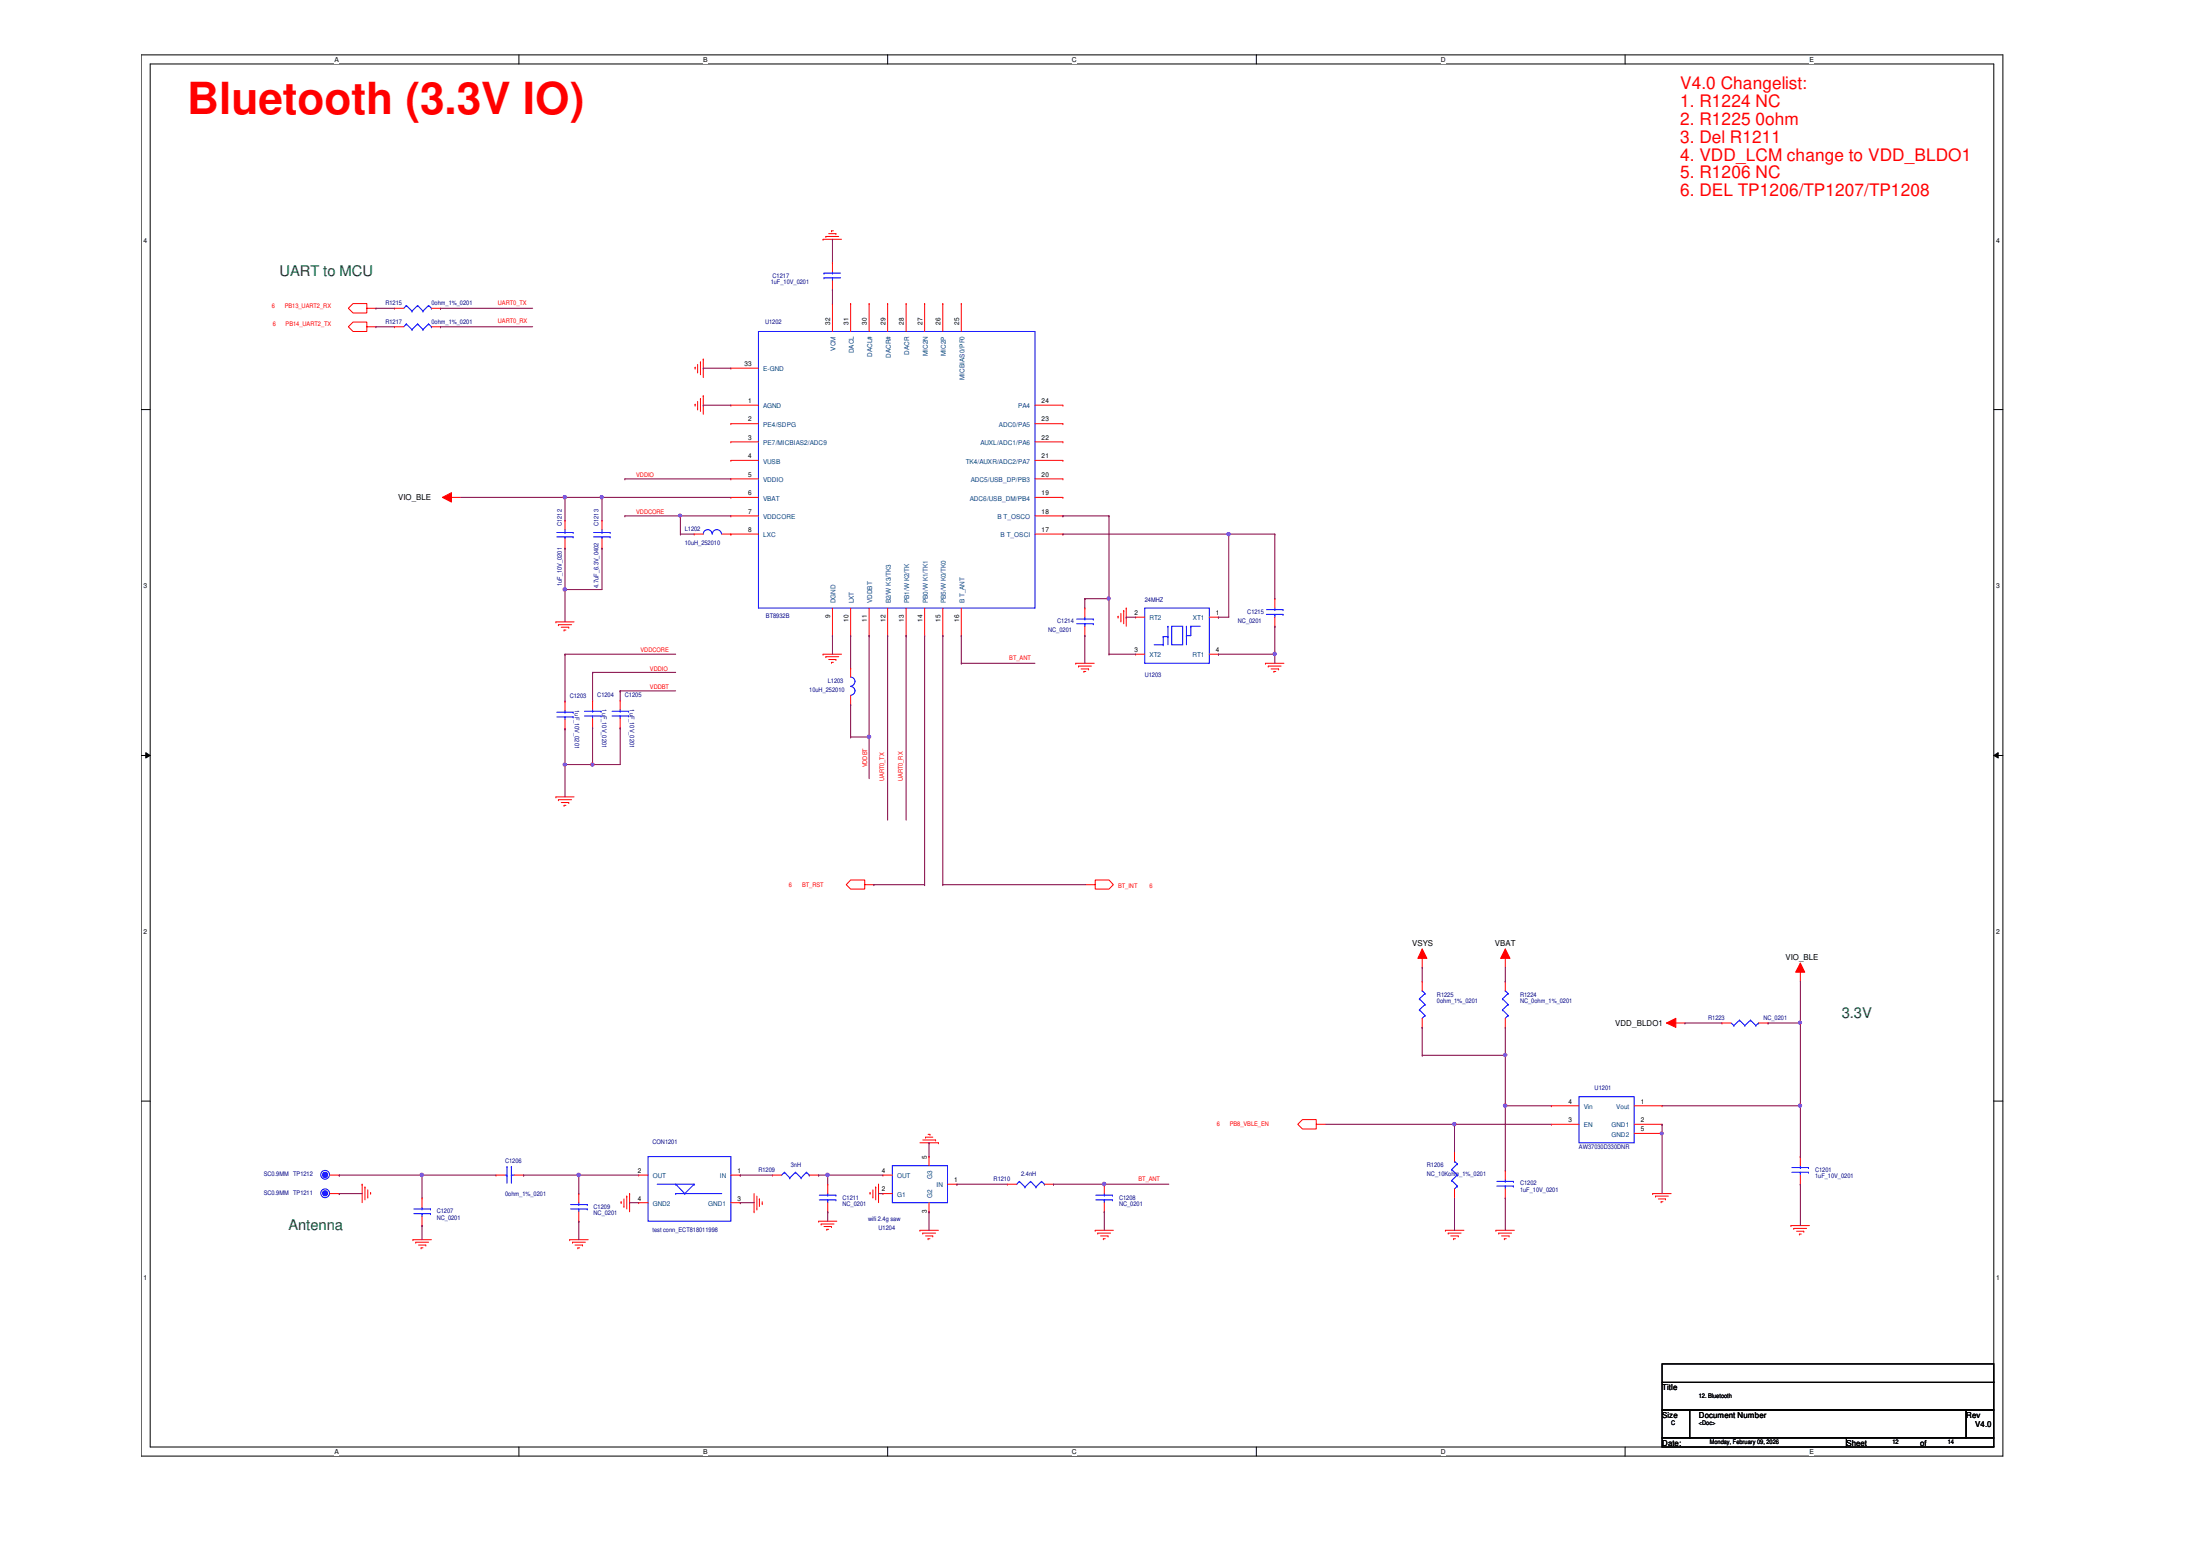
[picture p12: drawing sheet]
<svg xmlns="http://www.w3.org/2000/svg" width="297mm" height="210mm" viewBox="0 0 297 210" stroke-linecap="round" stroke-linejoin="round" font-family="sans-serif">
<path d="M19.1 7.4h251.3v189.2h-251.3zM20.3 8.6h248.9v186.7h-248.9z" fill="none" stroke="#000" stroke-width=".14"/>
<g fill="#fff">
<path d="M45.2 7.5h.5v1.1h-.5z"/>
<path d="M45.2 195.5h.5v1h-.5z"/>
</g>
<path d="M70.1 7.4v1.2M70.1 195.3v1.3" fill="none" stroke="#000" stroke-width=".14"/>
<g fill="#fff">
<path d="M95 7.5h.5v1.1h-.5z"/>
<path d="M95 195.5h.5v1h-.5z"/>
</g>
<path d="M119.8 7.4v1.2M119.8 195.3v1.3" fill="none" stroke="#000" stroke-width=".14"/>
<g fill="#fff">
<path d="M144.7 7.5h.7v1.1h-.7z"/>
<path d="M144.7 195.5h.7v1h-.7z"/>
</g>
<path d="M169.6 7.4v1.2M169.6 195.3v1.3" fill="none" stroke="#000" stroke-width=".14"/>
<g fill="#fff">
<path d="M194.5 7.5h.7v1.1h-.7z"/>
<path d="M194.5 195.5h.7v1h-.7z"/>
</g>
<path d="M219.4 7.4v1.2M219.4 195.3v1.3" fill="none" stroke="#000" stroke-width=".14"/>
<g fill="#fff">
<path d="M244.3 7.5h.6v1.1h-.6z"/>
<path d="M244.3 195.5h.6v1h-.6z"/>
<path d="M19.4 32h.5v1h-.5z"/>
<path d="M269.5 32h.5v1h-.5z"/>
<path d="M19.4 78.6h.5v1h-.5z"/>
<path d="M269.5 78.6h.5v1h-.5z"/>
</g>
<path d="M19.1 55.3h1.2M269.2 55.3h1.2" fill="none" stroke="#000" stroke-width=".14"/>
<g fill="#fff">
<path d="M19.4 125.3h.5v1h-.5z"/>
<path d="M269.5 125.3h.5v1h-.5z"/>
</g>
<path d="M19.1 102h1.2M19.7 101.6l.6 .4-.6 .3zM269.2 102l.6-.4v.7zM269.2 102h1.2" fill="none" stroke="#000" stroke-width=".14"/>
<path d="M19.7 101.6l.6 .4-.6 .3zM269.2 102l.6-.4v.7z" fill="#000"/>
<g fill="#fff">
<path d="M19.4 172h.5v1h-.5z"/>
<path d="M269.5 172h.5v1h-.5z"/>
</g>
<path d="M19.1 148.6h1.2M269.2 148.6h1.2" fill="none" stroke="#000" stroke-width=".14"/>
<g fill="none" stroke="#f00" stroke-width=".14">
<path d="M202 166.1h.1M202 166.1h2.5M202.4 166.5h.1M202.4 166.5h1.7M202.7 166.8h1.1M203.1 167.2h.1M203.1 167.2h.3M203.8 166.8h.1M223.1 161.1h.1M223.1 161.1h2.5M223.5 161.5h.1M223.5 161.5h1.8"/>
<path d="M223.9 161.8h1M224.3 162.2h.1M224.3 162.2h.2M224.9 161.8h.1M241.8 165.4h.1M241.8 165.4h2.5M242.2 165.8h.1M242.2 165.8h1.7M242.6 166.2h.9M243 166.6h.1M243 166.6h.2M243.5 166.2h.1"/>
</g>
<path d="M243.1 130l.6 1.2h-1.3z" fill="#f00"/>
<path d="M243.1 130l.6 1.2h-1.3zM243.1 130v2.5" fill="none" stroke="#f00" stroke-width=".14"/>
<path d="M203.2 128.1l.7 1.3h-1.3z" fill="#f00"/>
<g fill="none" stroke="#f00" stroke-width=".14">
<path d="M145.2 89.5h.1M145.2 89.5h2.5M145.6 89.9h.1M145.6 89.9h1.8M146 90.3h1M146.3 90.6h.1M146.3 90.6h.3M147 90.3h.1M151 83.2h.1M151 83.2v.2M151.3 83.8h.1M151.3 82.8v1"/>
<path d="M151.7 82.4h.1M151.7 82.4v1.8M152.1 82.1h.1M152.1 82.1v2.4M170.9 89.5h.1M170.9 89.5h2.5M171.2 89.9h.1M171.2 89.9h1.8M171.6 90.3h1M172 90.6h.1M172 90.6h.3M172.6 90.3h.1"/>
<path d="M75.1 107.6h.1M75.1 107.6h2.4M75.4 107.9h.1M75.4 107.9h1.8M75.8 108.3h1M76.2 108.7h.1M76.2 108.7h.2M76.8 108.3h.1M203.2 128.1l.7 1.3h-1.3zM203.2 128.1v2.5M48.9 159.9h.1M48.9 159.9v2.4"/>
<path d="M118.6 159.9h.1M118.6 159.9v2.4M124.2 154.3h2.5M124.6 153.9h1.7M125 153.5h.1M125 153.5h.9M125.3 153.1h.3M125.6 153.1h.1M126.3 153.9h.1M126.7 154.3h.1M49.3 160.2h.1M49.3 160.2v1.8"/>
<path d="M49.7 161.6h.1M49.7 160.6v1M50 161h.1M50 161v.2M55.8 167.3h.1M55.8 167.3h2.5M56.1 167.7h.1M56.1 167.7h1.8M56.5 168.1h1M56.9 168.4h.1M56.9 168.4h.2M57.5 168.1h.1"/>
<path d="M76.9 167.3h.1M76.9 167.3h2.5M77.3 167.7h.1M77.3 167.7h1.7M77.6 168.1h1.1M78 168.4h.1M78 168.4h.3M78.7 168.1h.1M83.9 162.2h.1M83.9 162.2v.3M84.2 162.9h.1M84.2 161.8v1.1"/>
<path d="M84.6 161.5h.1M84.6 161.5v1.7M85 161.1h.1M85 161.1v2.5M101.8 163.6h.1M101.8 161.1v2.5M102.2 163.2h.1M102.2 161.5v1.7M102.5 161.8h.1M102.5 161.8v1.1M102.9 162.5h.1M102.9 162.2v.3"/>
<path d="M110.5 164.8h.1M110.5 164.8h2.5M110.9 165.2h.1M110.9 165.2h1.7M111.3 165.6h1M111.6 165.9h.1M111.6 165.9h.3M112.3 165.6h.1M117.5 161h.1M117.5 161v.2M117.9 161.6h.1M117.9 160.6v1"/>
<path d="M118.2 160.2h.1M118.2 160.2v1.8M124.2 166.1h.1M124.2 166.1h2.5M124.6 166.5h.1M124.6 166.5h1.7M125 166.8h.9M125.3 167.2h.1M125.3 167.2h.3M125.9 166.8h.1M147.9 166.1h.1M147.9 166.1h2.4"/>
<path d="M148.2 166.5h.1M148.2 166.5h1.7M148.6 166.8h1M149 167.2h.1M149 167.2h.2M149.6 166.8h.1M195.2 166.1h.1M195.2 166.1h2.5M195.5 166.5h.1M195.5 166.5h1.8M195.9 166.8h1M196.3 167.2h.1"/>
<path d="M196.3 167.2h.2M196.9 166.8h.1"/>
</g>
<path d="M59.7 67.1l1.3-.6v1.3z" fill="#f00"/>
<g fill="none" stroke="#f00" stroke-width=".14">
<path d="M111.1 32.3h.1M111.1 32.3h2.5M111.5 31.9h.1M111.5 31.9h1.7M111.9 31.5h1M112.3 31.2h.1M112.3 31.2h.2M112.9 31.5h.1M93.9 54.6h.1M93.9 49.6h.1M93.9 49.6v.2M93.9 54.6v.2"/>
<path d="M94.2 55.2h.1M94.2 50.2h.1M94.2 49.2v1M94.2 54.2v1M94.6 53.8h.1M94.6 48.9h.1M94.6 48.9v1.7M94.6 53.8v1.7M95 53.4h.1M95 48.5h.1M95 48.5v2.5M95 53.4v2.5"/>
<path d="M59.7 67.1l1.3-.6v1.3zM59.7 67.1h2.5M75.1 83.9h.1M75.1 83.9h2.4M75.4 84.3h.1M75.4 84.3h1.8M75.8 84.7h1M76.2 85h.1M76.2 85h.2M76.8 84.7h.1M111.1 88.3h.1M111.1 88.3h2.5"/>
<path d="M111.5 88.6h.1M111.5 88.6h1.7M111.9 89h1M112.3 89.4h.1M112.3 89.4h.2M112.9 89h.1"/>
</g>
<path d="M192 128.1l.7 1.3h-1.3z" fill="#f00"/>
<path d="M192 128.1l.7 1.3h-1.3zM192 128.1v2.5" fill="none" stroke="#f00" stroke-width=".14"/>
<path d="M225 138.1l1.3-.6v1.2z" fill="#f00"/>
<g fill="none" stroke="#f00" stroke-width=".14">
<path d="M49.5 44.1v-.6h-1.8l-.7 .6 .7 .6h1.8v-.6h1.3M49.5 41.6v-.6h-1.8l-.7 .6 .7 .6h1.8v-.6h1.3M80 94.5h.1M80 98.3h.1M80 94.5v1.3M80 97v1.3M116.8 119.4v.6h-1.9l-.6-.6 .6-.6h1.9v.6h1.2M146.6 119.4h1.3v-.6h1.8l.6 .6-.6 .6h-1.8v-.6M225 138.1l1.3-.6v1.2zM225 138.1h2.5M86.2 158.6h.1M86.2 158.6h1.3"/>
<path d="M98.7 158.6h1.2M99.9 158.6h.1M177.7 151.8v.6h-1.8l-.7-.6 .7-.7h1.8v.7h1.3M86.2 162.3h.1M86.2 162.3h1.3M98.7 162.3h1.2M99.9 162.3h.1"/>
</g>
<path d="M224.4 184.1h44.8v2.5h-44.8zM224.4 186.6h44.8v3.7h-44.8zM224.4 190.3h3.7v3.8h-3.7zM224.4 194.1h24.9v1.2h-24.9zM228.1 190.3h37.4v3.8h-37.4zM249.3 194.1h19.9v1.2h-19.9zM265.5 190.3h3.7v3.8h-3.7z" fill="none" stroke="#000" stroke-width=".14"/>
<g fill="none" stroke="#00f" stroke-width=".14">
<path d="M78.9 96.6h2.3M78.9 96h2.3M80 96h.1M80 96.6h.1M80 95.8v.2M80 96.6v.4M81.2 96.6h.1M81.2 96h.1M87.5 156.1h11.2v8.7h-11.2zM88.7 159.9h5M91.2 159.9h.1M91.2 159.9l1.3 1.2"/>
<path d="M93.7 159.9h.1M93.7 159.9l-1.2 1.2M91.2 161.1h.1M91.2 161.1h6.3M92.5 161.1h.1"/>
</g>
<circle cx="43.9" cy="161.1" r=".34" fill="#00f"/>
<g fill="none" stroke="#00f" stroke-width=".14">
<path d="M82.6 96.6h2.3M82.6 96h2.3M83.7 96h.1M83.7 96.6h.1M83.7 95.8v.2M83.7 96.6v.4M84.9 96.6h.1M84.9 96h.1M114.9 92.7a.59 .59 0 0 1 .5 .6 .59 .59 0 0 1-.5 .6M114.9 91.4a.61 .61 0 0 1 .5 .6 .61 .61 0 0 1-.5 .6M145.4 84.2h2.2M145.4 83.6h2.2"/>
<path d="M146.5 83.6h.1M146.5 84.2h.1M146.5 83.3v.3M146.5 84.2v.3M147.6 84.2h.1M147.6 83.6h.1M202.1 159.5h2.2M203.2 159.5h.1M203.2 159.2v.3M204.3 159.5h.1M148 162h2.2M148 161.3h2.2"/>
<path d="M149.1 161.3h.1M149.1 162h.1M149.1 161.1v.2M149.1 162v.3M150.2 162h.1M150.2 161.3h.1M202.1 160.1h2.2M203.2 160.1h.1M203.2 160.1v.4M204.3 160.1h.1"/>
<circle cx="43.9" cy="161.1" r=".34"/>
<circle cx="43.9" cy="161.1" r=".59"/>
</g>
<g fill="none" stroke="#f00" stroke-width=".14">
<path d="M83.7 94.5h.1M83.7 98.3h.1M83.7 94.5v1.3M83.7 97v1.3M114.9 95.1h.1M114.9 90.2h.1M114.9 90.2v1.2M114.9 93.9v1.2M146.5 82.1h.1M146.5 85.8h.1M146.5 82.1v1.2M146.5 84.5v1.3"/>
<path d="M149.1 159.9h.1M149.1 159.9v1.2M203.2 158h.1M203.2 158v1.2M44.5 161.1h1.3M45.8 161.1h.1M149.1 163.6h.1M149.1 162.3v1.3M203.2 161.7h.1M203.2 160.5v1.2"/>
</g>
<circle cx="43.9" cy="158.6" r=".35" fill="#00f"/>
<g fill="none" stroke="#00f" stroke-width=".14">
<path d="M111.3 37.5h.1M111.3 36.9h.1M111.3 37.5h2.2M111.3 36.9h2.2M112.4 36.9h.1M112.4 37.5h.1M112.4 36.7v.2M112.4 37.5v.4M54.9 41.2h.1M54.9 43.7h.1M54.9 41.2l-.4 .4M54.9 41.2l.7 .8"/>
<path d="M54.9 43.7l-.4 .4M54.9 43.7l.7 .8M55.6 42h.1M55.6 44.5h.1M56.4 41.2h.1M56.4 43.7h.1M56.4 41.2l-.8 .8M56.4 41.2l.7 .8M56.4 43.7l-.8 .8M56.4 43.7l.7 .8M57.1 42h.1M57.1 44.5h.1"/>
<path d="M57.9 41.2h.1M57.9 43.7h.1M57.9 41.2l-.8 .8M57.9 41.2l.4 .4M57.9 43.7l-.8 .8M57.9 43.7l.4 .4M58.3 41.6h.1M58.3 44.1h.1M102.4 44.7h37.3v37.4h-37.3zM75.2 71.9h2.2M75.2 72.5h2.2M76.3 72.5h.1"/>
<path d="M76.3 71.9h.1M76.3 71.5v.4M76.3 72.5v.2M77.4 71.9h.1M77.4 72.5h.1M80.1 71.9h2.3M80.1 72.5h2.3M81.3 72.5h.1M81.3 71.9h.1M81.3 71.5v.4M81.3 72.5v.2M82.4 71.9h.1"/>
<path d="M82.4 72.5h.1M95 72.1a.59 .59 0 0 1 .5-.6 .59 .59 0 0 1 .6 .6M96.2 72.1a.61 .61 0 0 1 .6-.6 .61 .61 0 0 1 .6 .6M75.2 96.8h2.2M75.2 96.1h2.2M76.3 96.1h.1M76.3 96.8h.1M76.3 95.9v.2M76.3 96.8v.3M77.4 96.8h.1M77.4 96.1h.1M154.6 82.1h8.7v7.4h-8.7z"/>
<path d="M155.8 87h1.3M157.1 87h.1M157.1 85.9h.1M157.1 85.9h.6M157.1 85.9v1.1M157.7 84.5h.1M157.7 85.9h.1M157.7 84.5v2.5M158.2 84.5h1.5v2.5h-1.5zM160.2 84.5h.1M160.2 85.8h.1M160.2 84.5v2.5"/>
<path d="M160.8 84.5h.1M160.8 84.5v1.3h-.6M160.8 84.5h1.3M171 82.9h2.2M171 82.3h2.2M172.1 82.3h.1M172.1 82.9h.1M172.1 82.1v.2M172.1 82.9v.4M173.2 82.9h.1M173.2 82.3h.1M191.6 136.3h.1"/>
<path d="M191.6 134.8h.1M191.6 136.3l.8 .8M191.6 134.8l.8 .8M192 133.7h.1M192 133.7l.4 .4M192.4 137.1h.1M192.4 135.6h.1M192.4 134.1h.1M192.4 137.1l-.4 .4M192.4 135.6l-.8 .7M192.4 134.1l-.8 .7M202.9 136.3h.1"/>
<path d="M202.9 134.8h.1M202.9 136.3l.7 .8M202.9 134.8l.7 .8M203.2 133.7h.1M203.2 133.7l.4 .4M203.6 137.1h.1M203.6 135.6h.1M203.6 134.1h.1M203.6 137.1l-.4 .4M203.6 135.6l-.7 .7M203.6 134.1l-.7 .7M233.7 138.1l.4 .3"/>
<path d="M234.1 138.4h.1M234.9 137.7h.1M234.9 137.7l-.8 .7M234.9 137.7l.7 .7M235.6 138.4h.1M236.3 137.7h.1M236.3 137.7l-.7 .7M236.3 137.7l.8 .7M237.1 138.4h.1M237.4 138.1h.1M237.4 138.1l-.3 .3M68.2 158.6h.3"/>
<path d="M68.5 158.6h.1M68.5 157.5h.1M68.5 157.5v2.2M69 157.5h.1M69 158.6h.1M69 158.6h.4M69 157.5v2.2M105.9 158.2h.1M105.9 158.2l-.4 .4M105.9 158.2l.7 .8M106.6 159h.1M107.4 158.2h.1"/>
<path d="M107.4 158.2l-.8 .8M107.4 158.2l.8 .8M108.2 159h.1M108.9 158.2h.1M108.9 158.2l-.7 .8M108.9 158.2l.4 .4M109.3 158.6h.1M120.5 157.4h7.4v4.9h-7.4zM137.6 159.5h.1M137.6 159.5l-.3 .4M137.6 159.5l.8 .7M139.1 159.5h.1"/>
<path d="M139.1 159.5l-.7 .7M139.1 159.5l.8 .7M140.6 159.5h.1M140.6 159.5l-.7 .7M140.6 159.5l.4 .4M141 159.9h.1M196 159.3h.1M196 157.9h.1M196 159.3l.8 .8M196 157.9l.8 .7M196.4 156.8h.1M196.4 156.8l.4 .3"/>
<path d="M196.8 158.6h.1M196.8 157.1h.1M196.8 158.6l-.8 .7M196.8 157.1l-.8 .8M213.2 148h7.4v6.3h-7.4zM241.9 158.2h2.3M241.9 157.6h2.3M243.1 157.6h.1M243.1 158.2h.1M243.1 157.4v.2M243.1 158.2v.4M244.2 158.2h.1"/>
<path d="M244.2 157.6h.1M55.9 163.8h2.2M55.9 163.2h2.2M57 163.2h.1M57 163.8h.1M57 163v.2M57 163.8v.4M58.1 163.8h.1M58.1 163.2h.1M77 163.2h2.3M77 162.6h2.3M78.1 162.6h.1"/>
<path d="M78.1 163.2h.1M78.1 162.3v.3M78.1 163.2v.4M79.3 163.2h.1M79.3 162.6h.1M110.6 162h2.3M110.6 161.3h2.3M111.8 161.3h.1M111.8 162h.1M111.8 161.1v.2M111.8 162v.3M112.9 162h.1"/>
<path d="M112.9 161.3h.1M138.4 160.2h.1M139.9 160.2h.1M196.8 160.1h.1M196.8 160.1l-.4 .4"/>
<circle cx="43.9" cy="158.6" r=".35"/>
<circle cx="43.9" cy="158.6" r=".59"/>
</g>
<g fill="none" stroke="#f00" stroke-width=".14">
<path d="M112.4 35.4h.1M112.4 39.1h.1M112.4 35.4v1.3M112.4 37.9v1.2M53.3 41.6h.1M53.3 44.1h.1M53.3 41.6h1.2M53.3 44.1h1.2M58.3 41.6h1.2M58.3 44.1h1.2M59.5 41.6h.1M59.5 44.1h.1"/>
<path d="M98.7 54.7h.1M98.7 57.2h.1M98.7 59.6h.1M98.7 49.7h.1M98.7 54.7h3.7M98.7 57.2h3.7M98.7 59.6h3.7M98.7 49.7h3.7M112.4 41h.1M112.4 41v3.7M114.9 41h.1M114.9 41v3.7"/>
<path d="M117.3 41h.1M117.3 41v3.7M119.8 41h.1M119.8 41v3.7M122.3 41h.1M122.3 41v3.7M124.8 41h.1M124.8 41v3.7M127.3 41h.1M127.3 41v3.7M129.8 41h.1M129.8 41v3.7"/>
<path d="M139.7 54.7h3.8M139.7 57.2h3.8M139.7 59.6h3.8M143.5 59.6h.1M143.5 57.2h.1M143.5 54.7h.1M76.3 74h.1M76.3 70.2h.1M76.3 70.2v1.3M76.3 72.7v1.3M81.3 74h.1M81.3 70.2h.1"/>
<path d="M81.3 70.2v1.3M81.3 72.7v1.3M93.7 72.1h.1M93.7 72.1h1.3M97.5 72.1h4.9M98.7 62.1h.1M98.7 64.6h.1M98.7 67.1h.1M98.7 69.6h.1M98.7 72.1h.1M98.7 62.1h3.7M98.7 64.6h3.7"/>
<path d="M98.7 67.1h3.7M98.7 69.6h3.7M139.7 62.1h3.8M139.7 64.6h3.8M139.7 67.1h3.8M139.7 69.6h3.8M139.7 72.1h3.8M143.5 72.1h.1M143.5 69.6h.1M143.5 67.1h.1M143.5 64.6h.1M143.5 62.1h.1"/>
<path d="M76.3 94.7h.1M76.3 98.4h.1M76.3 94.7v1.2M76.3 97.1v1.3M112.4 85.8h.1M112.4 82.1v3.7M114.9 85.8h.1M114.9 82.1v3.7M117.3 85.8h.1M117.3 82.1v3.7M119.8 85.8h.1M119.8 82.1v3.7"/>
<path d="M122.3 85.8h.1M122.3 82.1v3.7M124.8 85.8h.1M124.8 82.1v3.7M127.3 85.8h.1M127.3 82.1v3.7M129.8 85.8h.1M129.8 82.1v3.7M153.3 83.3h.1M153.3 88.3h.1M153.3 88.3h1.3M153.3 83.3h1.3"/>
<path d="M163.3 88.3h1.2M163.3 83.3h1.2M164.5 88.3h.1M164.5 83.3h.1M172.1 80.8h.1M172.1 84.5h.1M172.1 80.8v1.3M172.1 83.3v1.2M192 138.7h.1M192 132.5h.1M192 132.5v1.2M192 137.5v1.2"/>
<path d="M203.2 138.7h.1M203.2 132.5h.1M203.2 132.5v1.2M203.2 137.5v1.2M232.5 138.1h.1M232.5 138.1h1.2M237.4 138.1h1.3M238.7 138.1h.1M44.5 158.6h1.3M45.8 158.6h.1M67 158.6h.1M67 158.6h1.2"/>
<path d="M69.4 158.6h1.3M70.7 158.6h.1M104.3 158.6h.1M104.3 158.6h1.2M109.3 158.6h1.2M110.5 158.6h.1M111.8 159.9h.1M111.8 159.9v1.2M119.2 158.6h.1M119.2 158.6h1.3M125.4 156.1h.1M125.4 156.1v1.3"/>
<path d="M127.9 159.9h1.3M129.2 159.9h.1M136 159.9h.1M136 159.9h1.3M141 159.9h1.2M142.2 159.9h.1M196.4 155.5h.1M196.4 155.5v1.3M209.5 151.8h.1M209.5 149.3h.1M209.5 149.3h3.7M209.5 151.8h3.7"/>
<path d="M220.6 149.3h3.8M220.6 151.8h3.8M220.6 153h3.8M224.4 149.3h.1M224.4 151.8h.1M224.4 153h.1M243.1 156.1h.1M243.1 159.9h.1M243.1 156.1v1.3M243.1 158.6v1.3M57 161.7h.1M57 165.4h.1"/>
<path d="M57 161.7v1.3M57 164.2v1.2M78.1 161.1h.1M78.1 164.8h.1M78.1 161.1v1.2M78.1 163.6v1.2M111.8 163.6h.1M111.8 162.3v1.3M119.2 161.1h.1M119.2 161.1h1.3M125.4 163.6h.1M125.4 162.3v1.3"/>
<path d="M196.4 161.7h.1M196.4 160.5v1.2"/>
</g>
<path d="M243.1 156.1h.1M243.1 149.3v6.8" fill="none" stroke="#800040" stroke-width=".14"/>
<path d="M242.9 149.1h.3v.1v.2l-.2 .1-.1-.1z" fill-rule="evenodd" fill="#f0f"/>
<path d="M242.9 149.1h.3v.1v.2l-.2 .1-.1-.1z" fill="none" stroke="#f0f" stroke-width=".14"/>
<path d="M243.1 138.1h.1M243.1 132.5v5.6M203.2 149.3h.1M203.2 149.3v8.7M224.4 149.3h18.7M243.1 149.3h.1M243.1 159.9h.1M243.1 159.9v5.5" fill="none" stroke="#800040" stroke-width=".14"/>
<path d="M203 149.1h.4l.1 .1-.1 .2-.2 .1-.2-.1z" fill-rule="evenodd" fill="#f0f"/>
<path d="M203 149.1h.4l.1 .1-.1 .2-.2 .1-.2-.1z" fill="none" stroke="#f0f" stroke-width=".14"/>
<path d="M224.4 153h.1M224.4 153v8.1" fill="none" stroke="#800040" stroke-width=".14"/>
<path d="M224.2 152.8h.3l.1 .2-.1 .1-.1 .1-.2-.1z" fill-rule="evenodd" fill="#f0f"/>
<path d="M224.2 152.8h.3l.1 .2-.1 .1-.1 .1-.2-.1z" fill="none" stroke="#f0f" stroke-width=".14"/>
<path d="M203.2 132.5h.1M203.2 130.6v1.9M179 151.8h30.5M196.4 151.8h.1M224.4 151.8h.1M224.4 151.8v1.2M203.2 161.7h.1M203.2 161.7v4.4" fill="none" stroke="#800040" stroke-width=".14"/>
<path d="M196.2 151.6h.3l.1 .1-.1 .2-.2 .1-.1-.1z" fill-rule="evenodd" fill="#f0f"/>
<path d="M196.2 151.6h.3l.1 .1-.1 .2-.2 .1-.1-.1z" fill="none" stroke="#f0f" stroke-width=".14"/>
<path d="M76.3 98.4h.1M76.3 98.4v4.8M118 119.4h.1M118 119.4h6.8M196.4 151.8h.1M196.4 151.8v3.7M203.2 149.3h.1M203.2 142.5h.1M203.2 149.3h6.3M203.2 142.5v6.8M196.4 161.7h.1M196.4 161.7v4.4" fill="none" stroke="#800040" stroke-width=".14"/>
<path d="M76.1 103.1h.3l.1 .1-.1 .1-.2 .1-.1-.1z" fill-rule="evenodd" fill="#f0f"/>
<path d="M76.1 103.1h.3l.1 .1-.1 .1-.2 .1-.1-.1z" fill="none" stroke="#f0f" stroke-width=".14"/>
<g fill="none" stroke="#800040" stroke-width=".14">
<path d="M112.4 32.3h.1M112.4 32.3v3.1M84.4 64.6h.1M84.4 69.6h.1M84.4 64.6h14.3M84.4 69.6h7.5M80 98.3h.1M80 98.3v4.9M117.3 85.8h.1M117.3 85.8v13.7M124.8 85.8v33.6M127.3 85.8h.1"/>
<path d="M127.3 85.8v33.6M124.8 119.4h.1M127.3 119.4h.1M127.3 119.4h19.3"/>
</g>
<path d="M79.8 103.1h.3l.1 .1-.1 .1-.1 .1-.2-.1z" fill-rule="evenodd" fill="#f0f"/>
<path d="M79.8 103.1h.3l.1 .1-.1 .1-.1 .1-.2-.1z" fill="none" stroke="#f0f" stroke-width=".14"/>
<g fill="none" stroke="#800040" stroke-width=".14">
<path d="M76.3 88.3h.1M76.3 88.3v6.4M76.3 88.3h14.9M80 90.8h.1M80 90.8v3.7M80 90.8h11.2M83.7 98.3h.1M83.7 93.3h.1M83.7 98.3v4.9h-7.4M83.7 93.3v1.2M83.7 93.3h7.5M76.3 103.2h.1"/>
<path d="M76.3 103.2v4.4M80 103.2h.1M45.8 158.6h.1M45.8 158.6h11.2M70.7 158.6h.1M70.7 158.6h7.4"/>
</g>
<path d="M56.8 158.4h.3l.1 .2-.1 .2h-.2h-.1z" fill-rule="evenodd" fill="#f0f"/>
<path d="M56.8 158.4h.3l.1 .2-.1 .2h-.2h-.1z" fill="none" stroke="#f0f" stroke-width=".14"/>
<path d="M91.9 72.1h.1M91.9 69.6h.1M91.9 72.1h1.8M91.9 69.6v2.5M91.9 69.6h6.8M57 158.6h.1M57 158.6v3.1M57 158.6h10M45.8 161.1h.1M45.8 161.1h3.1M57 165.4h.1M57 165.4v1.9" fill="none" stroke="#800040" stroke-width=".14"/>
<path d="M91.7 69.4h.3v.2v.1l-.2 .1-.1-.1z" fill-rule="evenodd" fill="#f0f"/>
<path d="M91.7 69.4h.3v.2v.1l-.2 .1-.1-.1z" fill="none" stroke="#f0f" stroke-width=".14"/>
<path d="M114.9 85.8h.1M114.9 99.5h.1M114.9 85.8v4.4M114.9 99.5h2.4M117.3 99.5h.1M117.3 99.5v5.6" fill="none" stroke="#800040" stroke-width=".14"/>
<path d="M117.2 99.3h.3l.1 .1-.1 .2-.2 .1-.1-.1z" fill-rule="evenodd" fill="#f0f"/>
<path d="M117.2 99.3h.3l.1 .1-.1 .2-.2 .1-.1-.1z" fill="none" stroke="#f0f" stroke-width=".14"/>
<path d="M81.3 67.1h.1M81.3 67.1h17.4M122.3 85.8h.1M122.3 85.8v24.9" fill="none" stroke="#800040" stroke-width=".14"/>
<path d="M81.1 66.9h.3v.2v.2l-.2 .1-.1-.1z" fill-rule="evenodd" fill="#f0f"/>
<path d="M81.1 66.9h.3v.2v.2l-.2 .1-.1-.1z" fill="none" stroke="#f0f" stroke-width=".14"/>
<path d="M50.8 41.6h.1M50.8 44.1h.1M50.8 41.6h2.5M50.8 44.1h2.5M62.2 67.1h14.1M76.3 67.1h.1M152.1 83.3h.1M152.1 83.3h1.2M172.1 88.3h.1M172.1 88.3v1.2" fill="none" stroke="#800040" stroke-width=".14"/>
<path d="M171.9 88.1h.4v.2v.1l-.2 .1-.2-.1z" fill-rule="evenodd" fill="#f0f"/>
<path d="M171.9 88.1h.4v.2v.1l-.2 .1-.2-.1z" fill="none" stroke="#f0f" stroke-width=".14"/>
<g fill="none" stroke="#800040" stroke-width=".14">
<path d="M165.9 72.1h.1M165.9 72.1v11.2h-1.4M165.9 72.1h6.2M172.1 72.1h.1M172.1 72.1v8.7M146.5 80.8h.1M146.5 85.8h.1M146.5 80.8v1.3M146.5 85.8v3.7M146.5 80.8h3.2M149.7 80.8h.1M149.7 88.3h.1"/>
<path d="M149.7 88.3h3.6M149.7 80.8v7.5M164.5 88.3h.1M164.5 83.3h.1M172.1 84.5h.1M172.1 84.5v3.8h-7.6M142.2 159.9h.1M142.2 159.9h6.9"/>
</g>
<path d="M148.9 159.7h.3l.1 .1-.1 .2-.1 .1-.2-.1z" fill-rule="evenodd" fill="#f0f"/>
<path d="M148.9 159.7h.3l.1 .1-.1 .2-.1 .1-.2-.1z" fill="none" stroke="#f0f" stroke-width=".14"/>
<path d="M78.1 158.6h.1M78.1 158.6h8.1M129.2 159.9h.1M129.2 159.9h6.8" fill="none" stroke="#800040" stroke-width=".14"/>
<path d="M78 158.4h.3l.1 .2-.1 .2h-.2h-.1z" fill-rule="evenodd" fill="#f0f"/>
<path d="M78 158.4h.3l.1 .2-.1 .2h-.2h-.1z" fill="none" stroke="#f0f" stroke-width=".14"/>
<path d="M99.9 158.6h.1M99.9 158.6h4.4M110.5 158.6h.1M110.5 158.6h8.7M111.8 158.6h.1M85 162.3h.1M85 162.3h1.2M99.9 162.3h.1M99.9 162.3h1.9M111.8 163.6h.1M111.8 163.6v1.2" fill="none" stroke="#800040" stroke-width=".14"/>
<path d="M111.6 158.4h.3l.1 .2-.1 .2h-.2h-.1z" fill-rule="evenodd" fill="#f0f"/>
<path d="M111.6 158.4h.3l.1 .2-.1 .2h-.2h-.1z" fill="none" stroke="#f0f" stroke-width=".14"/>
<g fill="none" stroke="#800040" stroke-width=".14">
<path d="M76.3 74h.1M76.3 74v5.6M81.3 74h.1M81.3 74v5.6M78.1 158.6h.1M78.1 158.6v2.5M111.8 158.6h.1M111.8 158.6v1.3M125.4 154.3h.1M125.4 154.3v1.8M78.1 164.8h.1M78.1 164.8v2.5"/>
<path d="M118.6 161.1h.1M118.6 161.1h.6M125.4 163.6h.1M125.4 163.6v2.5M149.1 163.6h.1M149.1 163.6v2.5"/>
</g>
<path d="M76.1 79.4h.3l.1 .1-.1 .2-.2 .1-.1-.1z" fill-rule="evenodd" fill="#f0f"/>
<path d="M76.1 79.4h.3l.1 .1-.1 .2-.2 .1-.1-.1z" fill="none" stroke="#f0f" stroke-width=".14"/>
<path d="M76.3 67.1h.1M76.3 67.1v3.1" fill="none" stroke="#800040" stroke-width=".14"/>
<path d="M76.1 66.9h.3l.1 .2-.1 .2-.2 .1-.1-.1z" fill-rule="evenodd" fill="#f0f"/>
<path d="M76.1 66.9h.3l.1 .2-.1 .2-.2 .1-.1-.1z" fill="none" stroke="#f0f" stroke-width=".14"/>
<path d="M76.3 79.6h.1M76.3 67.1h.1M76.3 79.6h5M76.3 67.1h5M81.3 67.1h.1M81.3 67.1v3.1M149.7 69.6h.1M149.7 69.6v11.2" fill="none" stroke="#800040" stroke-width=".14"/>
<path d="M149.5 80.6h.3l.1 .2-.1 .1-.1 .1-.2-.1z" fill-rule="evenodd" fill="#f0f"/>
<path d="M149.5 80.6h.3l.1 .2-.1 .1-.1 .1-.2-.1z" fill="none" stroke="#f0f" stroke-width=".14"/>
<path d="M143.5 69.6h.1M143.5 72.1h.1M143.5 69.6h6.2M143.5 72.1h22.4" fill="none" stroke="#800040" stroke-width=".14"/>
<path d="M165.7 71.9h.3l.1 .2-.1 .1-.1 .1-.2-.1z" fill-rule="evenodd" fill="#f0f"/>
<path d="M165.7 71.9h.3l.1 .2-.1 .1-.1 .1-.2-.1z" fill="none" stroke="#f0f" stroke-width=".14"/>
<g fill="none" stroke="#800040" stroke-width=".14">
<path d="M112.4 39.1h.1M112.4 39.1v1.9M59.5 41.6h.1M59.5 44.1h.1M59.5 41.6h12.4M59.5 44.1h12.4M95 54.7h.1M95 49.7h.1M95 54.7h3.7M95 49.7h3.7M76.3 79.6h.1M76.3 79.6v4.3"/>
<path d="M112.4 85.8h.1M112.4 85.8v2.5M114.9 95.1h.1M114.9 95.1v4.4M119.8 85.8h.1M119.8 85.8v24.9M129.8 85.8h.1M129.8 89.5h.1M129.8 85.8v3.7M129.8 89.5h9.9M227.5 138.1h.1M227.5 138.1h5"/>
<path d="M238.7 138.1h.1M238.7 138.1h4.4M149.1 159.9h.1M149.1 159.9h8.7"/>
</g>
<path d="M242.9 137.9h.3v.1v.2l-.2 .1-.1-.1z" fill-rule="evenodd" fill="#f0f"/>
<path d="M242.9 137.9h.3v.1v.2l-.2 .1-.1-.1z" fill="none" stroke="#f0f" stroke-width=".14"/>
<path d="M192 138.7h.1M192 138.7v3.8M203.2 138.7v3.8M243.1 138.1v11.2M192 142.5h.1M192 142.5h11.2M203.2 142.5h.1M243.1 149.3h.1" fill="none" stroke="#800040" stroke-width=".14"/>
<path d="M203 142.3h.4l.1 .1-.1 .1-.2 .1-.2-.1z" fill-rule="evenodd" fill="#f0f"/>
<path d="M203 142.3h.4l.1 .1-.1 .1-.2 .1-.2-.1z" fill="none" stroke="#f0f" stroke-width=".14"/>
<path d="M192 130.6h.1M192 130.6v1.9" fill="none" stroke="#800040" stroke-width=".14"/>
<path d="M242.9 149.1h.3v.1v.2l-.2 .1-.1-.1z" fill-rule="evenodd" fill="#f0f"/>
<path d="M242.9 149.1h.3v.1v.2l-.2 .1-.1-.1z" fill="none" stroke="#f0f" stroke-width=".14"/>
<path d="M203 149.1h.4l.1 .1-.1 .2-.2 .1-.2-.1z" fill-rule="evenodd" fill="#f0f"/>
<path d="M203 149.1h.4l.1 .1-.1 .2-.2 .1-.2-.1z" fill="none" stroke="#f0f" stroke-width=".14"/>
<path d="M224.2 152.8h.3l.1 .2-.1 .1-.1 .1-.2-.1z" fill-rule="evenodd" fill="#f0f"/>
<path d="M224.2 152.8h.3l.1 .2-.1 .1-.1 .1-.2-.1z" fill="none" stroke="#f0f" stroke-width=".14"/>
<path d="M196.2 151.6h.3l.1 .1-.1 .2-.2 .1-.1-.1z" fill-rule="evenodd" fill="#f0f"/>
<path d="M196.2 151.6h.3l.1 .1-.1 .2-.2 .1-.1-.1z" fill="none" stroke="#f0f" stroke-width=".14"/>
<path d="M76.1 103.1h.3l.1 .1-.1 .1-.2 .1-.1-.1z" fill-rule="evenodd" fill="#f0f"/>
<path d="M76.1 103.1h.3l.1 .1-.1 .1-.2 .1-.1-.1z" fill="none" stroke="#f0f" stroke-width=".14"/>
<path d="M79.8 103.1h.3l.1 .1-.1 .1-.1 .1-.2-.1z" fill-rule="evenodd" fill="#f0f"/>
<path d="M79.8 103.1h.3l.1 .1-.1 .1-.1 .1-.2-.1z" fill="none" stroke="#f0f" stroke-width=".14"/>
<path d="M56.8 158.4h.3l.1 .2-.1 .2h-.2h-.1z" fill-rule="evenodd" fill="#f0f"/>
<path d="M56.8 158.4h.3l.1 .2-.1 .2h-.2h-.1z" fill="none" stroke="#f0f" stroke-width=".14"/>
<path d="M91.7 69.4h.3v.2v.1l-.2 .1-.1-.1z" fill-rule="evenodd" fill="#f0f"/>
<path d="M91.7 69.4h.3v.2v.1l-.2 .1-.1-.1z" fill="none" stroke="#f0f" stroke-width=".14"/>
<path d="M117.2 99.3h.3l.1 .1-.1 .2-.2 .1-.1-.1z" fill-rule="evenodd" fill="#f0f"/>
<path d="M117.2 99.3h.3l.1 .1-.1 .2-.2 .1-.1-.1z" fill="none" stroke="#f0f" stroke-width=".14"/>
<path d="M81.1 66.9h.3v.2v.2l-.2 .1-.1-.1z" fill-rule="evenodd" fill="#f0f"/>
<path d="M81.1 66.9h.3v.2v.2l-.2 .1-.1-.1z" fill="none" stroke="#f0f" stroke-width=".14"/>
<path d="M171.9 88.1h.4v.2v.1l-.2 .1-.2-.1z" fill-rule="evenodd" fill="#f0f"/>
<path d="M171.9 88.1h.4v.2v.1l-.2 .1-.2-.1z" fill="none" stroke="#f0f" stroke-width=".14"/>
<path d="M148.9 159.7h.3l.1 .1-.1 .2-.1 .1-.2-.1z" fill-rule="evenodd" fill="#f0f"/>
<path d="M148.9 159.7h.3l.1 .1-.1 .2-.1 .1-.2-.1z" fill="none" stroke="#f0f" stroke-width=".14"/>
<path d="M78 158.4h.3l.1 .2-.1 .2h-.2h-.1z" fill-rule="evenodd" fill="#f0f"/>
<path d="M78 158.4h.3l.1 .2-.1 .2h-.2h-.1z" fill="none" stroke="#f0f" stroke-width=".14"/>
<path d="M111.6 158.4h.3l.1 .2-.1 .2h-.2h-.1z" fill-rule="evenodd" fill="#f0f"/>
<path d="M111.6 158.4h.3l.1 .2-.1 .2h-.2h-.1z" fill="none" stroke="#f0f" stroke-width=".14"/>
<path d="M76.1 79.4h.3l.1 .1-.1 .2-.2 .1-.1-.1z" fill-rule="evenodd" fill="#f0f"/>
<path d="M76.1 79.4h.3l.1 .1-.1 .2-.2 .1-.1-.1z" fill="none" stroke="#f0f" stroke-width=".14"/>
<path d="M76.1 66.9h.3l.1 .2-.1 .2-.2 .1-.1-.1z" fill-rule="evenodd" fill="#f0f"/>
<path d="M76.1 66.9h.3l.1 .2-.1 .2-.2 .1-.1-.1z" fill="none" stroke="#f0f" stroke-width=".14"/>
<path d="M149.5 80.6h.3l.1 .2-.1 .1-.1 .1-.2-.1z" fill-rule="evenodd" fill="#f0f"/>
<path d="M149.5 80.6h.3l.1 .2-.1 .1-.1 .1-.2-.1z" fill="none" stroke="#f0f" stroke-width=".14"/>
<path d="M165.7 71.9h.3l.1 .2-.1 .1-.1 .1-.2-.1z" fill-rule="evenodd" fill="#f0f"/>
<path d="M165.7 71.9h.3l.1 .2-.1 .1-.1 .1-.2-.1z" fill="none" stroke="#f0f" stroke-width=".14"/>
<path d="M242.9 137.9h.3v.1v.2l-.2 .1-.1-.1z" fill-rule="evenodd" fill="#f0f"/>
<path d="M242.9 137.9h.3v.1v.2l-.2 .1-.1-.1z" fill="none" stroke="#f0f" stroke-width=".14"/>
<path d="M203 142.3h.4l.1 .1-.1 .1-.2 .1-.2-.1z" fill-rule="evenodd" fill="#f0f"/>
<path d="M203 142.3h.4l.1 .1-.1 .1-.2 .1-.2-.1z" fill="none" stroke="#f0f" stroke-width=".14"/>
<text font-size="6" fill="#f00" x="25.3" y="15.4">Bluetooth (3.3V IO)</text>
<g font-size="2.3" fill="#f00">
<text x="226.9" y="12">V4.0 Changelist:</text>
<text x="226.9" y="14.4">1. R1224 NC</text>
<text x="226.9" y="16.8">2. R1225 0ohm</text>
<text x="226.9" y="19.3">3. Del R1211</text>
<text x="226.9" y="21.7">4. VDD_LCM change to VDD_BLDO1</text>
<text x="226.9" y="24.1">5. R1206 NC</text>
<text x="226.9" y="26.5">6. DEL TP1206/TP1207/TP1208</text>
</g>
<g font-size="2" fill="#008000">
<text x="37.7" y="37.2">UART to MCU</text>
<text x="248.7" y="137.4">3.3V</text>
<text x="38.9" y="166">Antenna</text>
</g>
<g font-size="1.1">
<text x="53.8" y="67.4">VIO_BLE</text>
<text x="190.7" y="127.7">VSYS</text>
<text x="201.8" y="127.7">VBAT</text>
<text x="241.1" y="129.5">VIO_BLE</text>
<text x="218.1" y="138.5">VDD_BLDO1</text>
<text x="224.4" y="187.7">Title</text>
<text x="224.4" y="191.4">Size</text>
<text x="229.4" y="191.4">Document Number</text>
<text x="265.5" y="191.4">Rev</text>
<text x="224.4" y="195.2">Date:</text>
<text x="249.3" y="195.2">Sheet</text>
<text x="259.2" y="195.2">of</text>
<text x="266.7" y="192.7">V4.0</text>
</g>
<g font-size=".9">
<text x="45.2" y="8.3">A</text>
<text x="95" y="8.3">B</text>
<text x="144.7" y="8.3">C</text>
<text x="194.5" y="8.3">D</text>
<text x="244.3" y="8.3">E</text>
<text x="19.4" y="32.8">4</text>
<text x="269.5" y="32.8">4</text>
<text x="112.1" y="43.9" transform="rotate(-90 112.1 43.9)">32</text>
<text x="114.6" y="43.9" transform="rotate(-90 114.6 43.9)">31</text>
<text x="117.1" y="43.9" transform="rotate(-90 117.1 43.9)">30</text>
<text x="119.5" y="43.9" transform="rotate(-90 119.5 43.9)">29</text>
<text x="122" y="43.9" transform="rotate(-90 122 43.9)">28</text>
<text x="124.5" y="43.9" transform="rotate(-90 124.5 43.9)">27</text>
<text x="127" y="43.9" transform="rotate(-90 127 43.9)">26</text>
<text x="129.5" y="43.9" transform="rotate(-90 129.5 43.9)">25</text>
<text x="100.5" y="49.4">33</text>
<text x="101" y="54.4">1</text>
<text x="101" y="56.9">2</text>
<text x="101" y="59.4">3</text>
<text x="140.6" y="59.4">22</text>
<text x="140.6" y="56.9">23</text>
<text x="140.6" y="54.4">24</text>
<text x="101" y="61.8">4</text>
<text x="101" y="64.3">5</text>
<text x="140.6" y="64.3">20</text>
<text x="140.6" y="61.8">21</text>
<text x="101" y="66.8">6</text>
<text x="101" y="69.3">7</text>
<text x="101" y="71.8">8</text>
<text x="140.6" y="71.8">17</text>
<text x="140.6" y="69.3">18</text>
<text x="140.6" y="66.8">19</text>
<text x="19.4" y="79.4">3</text>
<text x="112.1" y="83.4" transform="rotate(-90 112.1 83.4)">9</text>
<text x="114.6" y="83.9" transform="rotate(-90 114.6 83.9)">10</text>
<text x="117.1" y="83.9" transform="rotate(-90 117.1 83.9)">11</text>
<text x="119.5" y="83.9" transform="rotate(-90 119.5 83.9)">12</text>
<text x="122" y="83.9" transform="rotate(-90 122 83.9)">13</text>
<text x="124.5" y="83.9" transform="rotate(-90 124.5 83.9)">14</text>
<text x="127" y="83.9" transform="rotate(-90 127 83.9)">15</text>
<text x="129.5" y="83.9" transform="rotate(-90 129.5 83.9)">16</text>
<text x="153.2" y="83">2</text>
<text x="164.2" y="83">1</text>
<text x="269.5" y="79.4">3</text>
<text x="153.2" y="88">3</text>
<text x="164.2" y="88">4</text>
<text x="19.4" y="126.1">2</text>
<text x="269.5" y="126.1">2</text>
<text x="211.8" y="149">4</text>
<text x="221.5" y="149">1</text>
<text x="211.8" y="151.5">3</text>
<text x="221.5" y="151.5">2</text>
<text x="221.5" y="152.7">5</text>
<text x="86.1" y="158.3">2</text>
<text x="99.6" y="158.3">1</text>
<text x="119.1" y="158.3">4</text>
<text x="119.1" y="160.8">2</text>
<text x="125.1" y="156.5" transform="rotate(-90 125.1 156.5)">5</text>
<text x="128.8" y="159.6">1</text>
<text x="86.1" y="162.1">4</text>
<text x="99.6" y="162.1">3</text>
<text x="125.1" y="163.7" transform="rotate(-90 125.1 163.7)">3</text>
<text x="19.4" y="172.8">1</text>
<text x="269.5" y="172.8">1</text>
<text x="45.2" y="196.3">A</text>
<text x="95" y="196.3">B</text>
<text x="144.7" y="196.3">C</text>
<text x="194.5" y="196.3">D</text>
<text x="244.3" y="196.3">E</text>
</g>
<g font-size=".9" fill="#004080">
<text x="112.8" y="47.3" transform="rotate(-90 112.8 47.3)">VCM</text>
<text x="115.3" y="47.7" transform="rotate(-90 115.3 47.7)">DACL</text>
<text x="122.8" y="47.9" transform="rotate(-90 122.8 47.9)">DACR</text>
<text x="103" y="50.1">E-GND</text>
<text x="117.8" y="48.2" transform="rotate(-90 117.8 48.2)">DACL#</text>
<text x="120.3" y="48.3" transform="rotate(-90 120.3 48.3)">DACR#</text>
<text x="125.3" y="48.1" transform="rotate(-90 125.3 48.1)">MIC2N</text>
<text x="127.7" y="48" transform="rotate(-90 127.7 48)">MIC2P</text>
<text x="130.2" y="51.3" transform="rotate(-90 130.2 51.3)">MICBIAS0/PF0</text>
<text x="103" y="55.1">AGND</text>
<text x="103" y="57.6">PE4/SDPG</text>
<text x="134.9" y="57.6">ADC0/PA5</text>
<text x="137.5" y="55.1">PA4</text>
<text x="103" y="60.1">PE7/MICBIAS2/ADC9</text>
<text x="103" y="62.6">VUSB</text>
<text x="103" y="65.1">VDDIO</text>
<text x="130.4" y="62.6">TK4/AUXR/ADC2/PA7</text>
<text x="131.1" y="65.1">ADC5/USB_DP/PB3</text>
<text x="132.4" y="60.1">AUXL/ADC1/PA6</text>
<text x="103" y="67.6">VBAT</text>
<text x="103" y="70.1">VDDCORE</text>
<text x="130.9" y="67.6">ADC6/USB_DM/PB4</text>
<text x="134.7" y="70.1">B T_OSCO</text>
<text x="103" y="72.5">LXC</text>
<text x="135.1" y="72.5">B T_OSCI</text>
<text x="112.8" y="81.4" transform="rotate(-90 112.8 81.4)">DGND</text>
<text x="115.3" y="81.4" transform="rotate(-90 115.3 81.4)">LXT</text>
<text x="117.8" y="81.4" transform="rotate(-90 117.8 81.4)">VDDBT</text>
<text x="120.3" y="81.4" transform="rotate(-90 120.3 81.4)">B2/W K3/TK3</text>
<text x="122.8" y="81.4" transform="rotate(-90 122.8 81.4)">PB1/W K2/TK</text>
<text x="125.3" y="81.4" transform="rotate(-90 125.3 81.4)">PB0/W K1/TK1</text>
<text x="127.7" y="81.4" transform="rotate(-90 127.7 81.4)">PB5/W K0/TK0</text>
<text x="130.2" y="81.4" transform="rotate(-90 130.2 81.4)">B T_ANT</text>
<text x="155.2" y="83.7">RT2</text>
<text x="161" y="83.7">XT1</text>
<text x="155.2" y="88.7">XT2</text>
<text x="161" y="88.7">RT1</text>
<text x="213.8" y="149.7">Vin</text>
<text x="218.2" y="149.7">Vout</text>
<text x="213.8" y="152.2">EN</text>
<text x="217.6" y="152.2">GND1</text>
<text x="217.6" y="153.4">GND2</text>
<text x="88.1" y="159">OUT</text>
<text x="97.2" y="159">IN</text>
<text x="121.1" y="159">OUT</text>
<text x="121.1" y="161.5">G1</text>
<text x="125.9" y="161.7" transform="rotate(-90 125.9 161.7)">G2</text>
<text x="125.9" y="159.1" transform="rotate(-90 125.9 159.1)">G3</text>
<text x="126.4" y="160.3">IN</text>
<text x="88.1" y="162.8">GND2</text>
<text x="95.6" y="162.8">GND1</text>
</g>
<g font-size=".8" fill="#f00">
<text x="36.7" y="41.6">6</text>
<text x="38.4" y="41.6">PB13_UART2_RX</text>
<text x="67.2" y="41.1">UART0_TX</text>
<text x="36.8" y="44">6</text>
<text x="38.6" y="44">PB14_UART2_TX</text>
<text x="67.2" y="43.6">UART0_RX</text>
<text x="85.9" y="64.4">VDDIO</text>
<text x="85.9" y="69.4">VDDCORE</text>
<text x="86.5" y="88.1">VDDCORE</text>
<text x="136.3" y="89.1">BT_ANT</text>
<text x="87.8" y="90.5">VDDIO</text>
<text x="87.8" y="93">VDDBT</text>
<text x="117.1" y="103.6" transform="rotate(-90 117.1 103.6)">VDDBT</text>
<text x="119.4" y="105.5" transform="rotate(-90 119.4 105.5)">UART0_TX</text>
<text x="121.9" y="105.5" transform="rotate(-90 121.9 105.5)">UART0_RX</text>
<text x="106.5" y="119.7">6</text>
<text x="108.3" y="119.7">BT_RST</text>
<text x="151" y="119.8">BT_INT</text>
<text x="155.2" y="119.8">6</text>
<text x="164.3" y="152.1">6</text>
<text x="166" y="152.1">PB8_VBLE_EN</text>
<text x="153.7" y="159.4">BT_ANT</text>
</g>
<g font-size=".8" fill="#000080">
<text x="52" y="41.2">R1215</text>
<text x="58.3" y="41.2">0ohm_1%_0201</text>
<text x="104.1" y="38.3">1uF_10V_0201</text>
<text x="104.3" y="37.5">C1217</text>
<text x="52" y="43.7">R1217</text>
<text x="58.3" y="43.7">0ohm_1%_0201</text>
<text x="103.3" y="43.8">U1202</text>
<text x="75.9" y="71" transform="rotate(-90 75.9 71)">C1212</text>
<text x="80.8" y="71" transform="rotate(-90 80.8 71)">C1213</text>
<text x="92.5" y="71.7">L1202</text>
<text x="92.5" y="73.5">10uH_252010</text>
<text x="75.9" y="79.1" transform="rotate(-90 75.9 79.1)">1uF_10V_0201</text>
<text x="80.8" y="79.3" transform="rotate(-90 80.8 79.3)">4.7uF_6.3V_0402</text>
<text x="103.4" y="83.4">BT8932B</text>
<text x="154.6" y="81.2">24MHZ</text>
<text x="168.4" y="82.9">C1215</text>
<text x="141.5" y="85.3">NC_0201</text>
<text x="142.7" y="84.1">C1214</text>
<text x="167.1" y="84.1">NC_0201</text>
<text x="76.9" y="94.2">C1203</text>
<text x="77.6" y="95.9" transform="rotate(90 77.6 95.9)">1uF_10V_0201</text>
<text x="80.6" y="94.1">C1204</text>
<text x="81.3" y="95.8" transform="rotate(90 81.3 95.8)">1uF_10V_0201</text>
<text x="84.4" y="94.1">C1205</text>
<text x="85" y="95.8" transform="rotate(90 85 95.8)">1uF_10V_0201</text>
<text x="109.3" y="93.5">10uH_252010</text>
<text x="111.8" y="92.2">L1203</text>
<text x="154.6" y="91.4">U1203</text>
<text x="194" y="134.5">R1225</text>
<text x="194" y="135.4">0ohm_1%_0201</text>
<text x="205.2" y="134.5">R1224</text>
<text x="205.2" y="135.4">NC_0ohm_1%_0201</text>
<text x="230.6" y="137.6">R1223</text>
<text x="238.1" y="137.6">NC_0201</text>
<text x="215.3" y="147.1">U1201</text>
<text x="88.1" y="154.4">CON1201</text>
<text x="213.2" y="155.1">AW37030D330DNR</text>
<text x="35.6" y="161.3">SC0.9MM TP1211</text>
<text x="35.6" y="158.8">SC0.9MM TP1212</text>
<text x="68.2" y="156.9">C1206</text>
<text x="68.2" y="161.4">0ohm_1%_0201</text>
<text x="102.4" y="158.2">R1209</text>
<text x="106.8" y="157.6">3nH</text>
<text x="113.7" y="161.9">C1211</text>
<text x="134.2" y="159.4">R1210</text>
<text x="137.9" y="158.8">2.4nH</text>
<text x="151.1" y="161.9">C1208</text>
<text x="192.7" y="157.6">R1206</text>
<text x="192.7" y="158.8">NC_10Kohm_1%_0201</text>
<text x="205.2" y="160">C1202</text>
<text x="205.2" y="160.9">1uF_10V_0201</text>
<text x="245.1" y="158.2">C1201</text>
<text x="245.1" y="159">1uF_10V_0201</text>
<text x="59" y="163.8">C1207</text>
<text x="59" y="164.6">NC_0201</text>
<text x="80.1" y="163.2">C1209</text>
<text x="80.1" y="164">NC_0201</text>
<text x="88.1" y="166.2">test conn_ECT818011998</text>
<text x="113.7" y="162.8">NC_0201</text>
<text x="117.2" y="164.8">wifi 2.4g saw</text>
<text x="118.6" y="166">U1204</text>
<text x="151.1" y="162.8">NC_0201</text>
</g>
<g font-size=".8">
<text x="229.4" y="188.7">12. Bluetooth</text>
<text x="225.6" y="192.4">C</text>
<text x="229.4" y="192.4">&lt;Doc&gt;</text>
<text x="230.8" y="194.9">Monday, February 09, 2026</text>
<text x="255.5" y="194.9">12</text>
<text x="263" y="194.9">14</text>
</g>
</svg>
